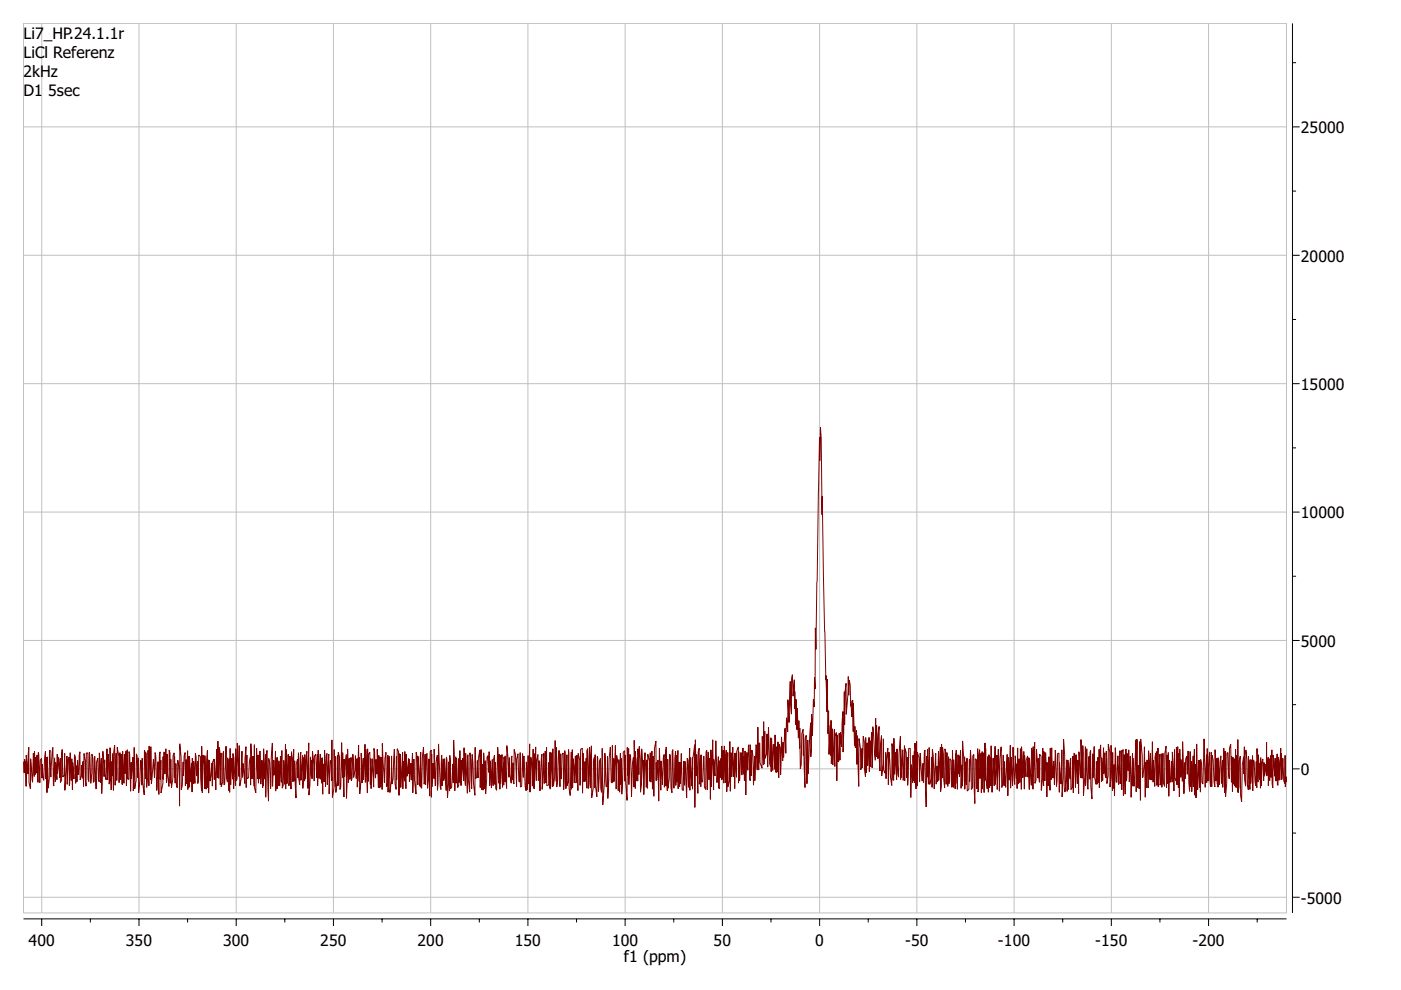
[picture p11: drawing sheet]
<svg xmlns="http://www.w3.org/2000/svg" width="297mm" height="210mm" viewBox="0 0 297 210" stroke-linecap="round" stroke-linejoin="round" font-family="sans-serif">
<g fill="none" stroke="#000" stroke-width=".21">
<path d="M274 5v188.6M274 13.3h.8M274 26.9h1.5M274 40.5h.8M274 54.1h1.5M274 67.7h.8M274 95h.8M274 81.3h1.5M274 108.6h1.5M274 122.2h.8M274 135.8h1.5M274 149.4h.8"/>
<path d="M274 176.6h.8M274 163h1.5M5 194.8h267.8M8.8 194.8v1.5M19.2 194.8v.8M29.5 194.8v1.5M39.8 194.8v.8M50.1 194.8v1.5M60.4 194.8v.8M70.7 194.8v1.5M81 194.8v.8M91.3 194.8v1.5"/>
<path d="M101.6 194.8v.8M111.9 194.8v1.5M122.2 194.8v.8M132.5 194.8v1.5M142.9 194.8v.8M153.2 194.8v1.5M163.5 194.8v.8M173.8 194.8v1.5M184.1 194.8v.8M194.4 194.8v1.5M204.7 194.8v.8M215 194.8v1.5"/>
<path d="M225.3 194.8v.8M235.6 194.8v1.5M245.9 194.8v.8M256.2 194.8v1.5M266.5 194.8v.8M274 190.2h1.5"/>
</g>
<g fill="none" stroke="#c0c0c0" stroke-width=".21">
<path d="M5 5h267.8v188.6h-267.8zM8.8 5v188.6M29.5 5v188.6M50.1 5v188.6M70.7 5v188.6M91.3 5v188.6M111.9 5v188.6M132.5 5v188.6M153.2 5v188.6M173.8 5v188.6M194.4 5v188.6M215 5v188.6"/>
<path d="M235.6 5v188.6M256.2 5v188.6M5 26.9h267.8M5 54.1h267.8M5 81.3h267.8M5 108.6h267.8M5 135.8h267.8M5 163h267.8M5 190.2h267.8"/>
</g>
<path d="M5 161.5l.1 2.4 .1-2.9 .2 3.3v-2.8l.1 5.2 .1-6.6 .3 4 .2-5.6 .1 7.4 .2 1.3 .1-6.3 .4 5 .2-6.2 .2 4.9v-5.3l.2 4.9v-3.6l.2 3.3 .2-3.8 .2 5.8v-6.4l.3 6.5 .2-4.9 .2-.3 .1 4.2 .1-3 .1 2.7 .2 .8 .3-6.2 .1 5.9 .1-4.6 .2 7.5v-7.6l.2 6.6 .2-1.9 .2-6.1 .2 5.7 .4-6.3 .2 8.2 .2-6 .1 5.1 .1-4.2 .3 3.7v-5.4l.1 4.1 .2-3.5 .2 4.4 .2-4.1v5.1l.3-.5 .1-6.5 .1 5.8 .3-.3 .1-4.7 .1 7.9 .4-7.3v6l.3-5.2 .2-.6v6.1l.1-.6 .1-6.4 .2 5.9 .1-4.6 .2 6.6v-5.8l.3 3.4 .1-5.1 .2 .5v5.6l.1-3.8 .2 3.4 .1-4.5 .2 3.1 .1-.2 .2-4.7 .1 6 .3-.9v-2.3l.2 2.8 .1-3.6 .1 5.3 .1-7 .3 1.6 .2 5.4v-7h.3l.1 5.6 .1 .4 .2-6.2 .2 6.6 .3-2.1v-4.1l.2 .8 .1 5.2 .2-.3 .1-5.2 .3 6.9 .1-5.8 .2-.7 .1 4.4 .2 .6 .1-6.2 .2 6.3 .2-5.1 .1 7.4 .2-8.9 .3 5.4 .1-3.6 .1 3.2 .2 1.1 .2-6.6 .1 6.5 .1-5.4 .2 6.4 .2-.7v-7.1l.3 9v-6l.2 3v-4.7l.3 7.8v-8l.2-1.6 .1 8.5 .2-6.8 .2 5.8 .1-7.1 .3 1.9v5.6l.2-6.3 .2 5.7 .1-5.4 .2 6.5 .1-7.2 .3 6.9 .1-6.2 .1 4.1 .2-4.8 .1 7.4 .2-7.6 .1 6.2h.2l.1-5.8 .1 .6 .2 7.8 .1-6.2 .1 3.5 .3-4.6 .1 7.2 .1-9.2 .2 8.7 .3-1.7v-5.7l.2 .4 .1 4.7 .1-4.2 .1 7.4 .4-6.9 .2 .7v4.6l.1-5.8 .2 5.3 .3 2.5v-9.4l.2 .3 .1 5.7v-5.5l.2 7.3 .2-1.8 .1-6 .2 7.5v-8.4l.3 7.1 .1-7 .1 7.9 .4-5.3 .2 4 .1-.2 .1-5.2 .1 .7 .2 7.4 .3-6.1 .2 6.9 .1-8.4 .1-.6 .1 5.9 .1-4.1v6.9l.4-1.9 .1-5.8v4.8l.2-5.8 .2 4.7 .2-5.3 .1 7.2 .1-6.1 .1 4.2 .3 2.6 .1-7.7 .1 .7 .1 6.4 .1-5.1 .2 6 .2-1.9 .1-4.8 .2-.7 .1 5.2v-4.4l.1 5.7 .2-4.2 .1 4.8 .2 .3 .1-5.8 .3 4.2 .1 5.5v-13.2l.3 2.8v6.9l.2-.8 .2-5.1 .1 3 .1-4.3 .3-.6v7l.2-5.5v5.1l.3-7v8.2l.3-7.1v6.6l.1-6.6 .2 5.5 .2-4 .1 6.1 .1-7.1 .2 5.3 .1-4.7 .2 4.7 .1-6.4 .2 .8 .1 4 .2-3.1v4.7l.2-.6v-5.4l.4 .3 .2 7.3 .1-9.5 .1 9.9 .1-8 .3 2 .1 5.1v-7l.3 7.1 .3-8.2 .1 8v-6l.1 7.1 .2-7 .1 4.4 .4-3.8 .1 4.9 .1-5.1 .3-.7v4.4l.1-4.3 .3 6.5 .1-8.7 .2 6.1 .1-7.8 .2 7.9 .1-6.5 .1 .8 .1 7.1 .2-6.8v7.2l.3-.9v-6.1l.2-.5 .1 7.1 .1-.1 .3-8.1 .1 6.8 .2 .8 .1-5.1 .2 7 .1-6.8 .1 7.1 .1-9.3 .1 7.7 .2-5.6 .2 4.4 .1-5.5 .1 7.6 .4-6.9v6.1l.1-7.8 .1 6.8 .2-.3v-7.7l.4 7.1v-6.5l.1 8.6 .3-1.6 .2-5.8 .1 5.5 .2-2.9 .3 4.2v-5.2l.2-2.6 .1 8.7 .1-6.9 .1 5 .3-.2 .2-3.2 .2-1.2v6l.1-8.8 .2 7.5 .2-4.9 .3 6.4v-8.8l.1 9.2 .2 1 .2-9.5 .2 6.5 .1-5 .1 6 .2-6v5.1l.1-6 .2 7.1 .2-5.1 .2 5.8 .1-5.8v5.3l.1-7.7 .3 6.4 .1-5.3v9.1l.3-9.9 .3 10.8 .1-9.1 .2 .9 .2 5.5 .1-6.6 .2-3.1 .1 9.2 .2-5.5 .1 3.2 .1-.2 .2-5 .1 8.5 .1-7 .2 6.6v-6.7l.3 6v-5.3l.2 5.4 .2-6.4 .2 5.6v-6.8l.1 8 .2-.5 .2-5.4 .2 5.1 .1-8.4 .1 9.4 .1-8.4 .2 7.2 .2-6.2 .1 6.7 .2-.6 .1-5.7 .2 7 .1-7.9 .2 1.5 .1 4.8 .2-6.8v6.8l.2-4.4 .3 7.9v-7.2l.3-1v4l.2-5.4v5.4l.2 1.4 .3-7v6.1l.4-5.3v7l.3-6.7 .1 5.1v-5.6l.2 5.2 .3-5.9 .1 7.9 .3-9.7v11.1l.2-2.3 .1-5.8 .2 4.2 .1-3.5 .1 3.9 .1-5.8 .3 2.9v3.4l.1-5.3 .2-.4 .3 5 .1-5 .1 6.7 .1-7.6 .2 6 .2-5.1v5.3l.2-4.4 .1 5.3 .1-5.5 .1 7.8 .1-6.5 .2 3.9 .1-6.8 .2 7.9 .2-6.7 .1-.5 .1 6.7 .3-6.5 .1 8.5 .2-7.2 .2 .2 .1 4.1 .1-8.6 .1 12.2 .3-2.1 .1-8.1 .2 8 .1-6.5v7.6l.3-2.5 .1-5.3 .1 6.4v-7.1l.3 1 .1 6.9 .2-.5 .1-9.4 .2 7.5 .1-5.4 .2 9.4 .1-8.1 .1 3.8 .3-4.7 .1 9.3 .2-10.5 .2 7.1 .2-5.1 .1 4.5 .2-4.7 .1 4.9 .1-.5 .2-5.1 .2 4.9 .3-1.6 .1-3 .1 4.9 .2-4.3 .1 6.1 .2-8.9 .3 10.3 .2-2.8 .1-5.8 .2 6.3 .2-5.3 .1 4.6 .3-7.5v8.1l.2-7 .3 9.2v-9.3l.2 6.9v-5.7l.3-.5 .1 6.8 .1-5.4 .1 6.3 .2-6.3 .3 6 .1-8.2 .3 6.3 .1-4 .2 3.1 .1-5.2 .2 8.1 .1-6.9 .2 7 .1-6.6 .1 6.3 .2-6.2 .1 6.8 .1-9.8 .4 8.4 .1-5.1 .2-1.4 .1 7.3 .3-.6v-6.1l.1 7.9 .3-7.6 .1 7.6 .3-2.6v-5.1l.1 5.9 .3-1.1 .2-6.3 .2 7.4 .2 1.2 .1-7v4.9l.1-6.6 .3 .6 .1 9.3 .1-8.8 .1 5.6 .1-5.5 .1 7.1 .4-7.5v7.8l.1-5.9 .3 4.2v-6.3l.3 7.9v-7.3l.2 4.7 .3-3.8 .1 3.3 .1-3.2v4.8l.3-3.9 .1 3.6 .3-5.8v8.5l.1-7 .2-.1 .1 4.3 .3 3.1v-8.9l.3 1.1 .1 5.8v-6l.5 6.3 .1-7.2 .1 7.5 .1 .1 .2-6.8 .2-1.8 .1 7.8 .2-.4v-6l.1 6.5 .2-6.4 .1-.3 .2 7.4 .2-2v-4.2l.2 7.9 .1-9.4 .2-.4 .1 10v-9.1l.1 6.9 .2-5 .2 3.3v-6.2l.3 7.7 .1-5 .3-1.5v7.5l.3-9.9 .3 9.1 .2 .6 .1-7.3 .1 6.5 .3-5.7 .1 4.6 .1-.5 .1-4.1 .3 6.7v-7.1l.2 .6 .1 8.1 .3-7.7 .1 6.2 .1-7.5 .1 7 .3-.3 .2-4.9 .1 4 .1-9.1 .2 10.8 .2-7.3 .2 5.7v-5.3l.2 6.2 .3-.5v-5.7v5.1l.2-6.8 .3 7.5v-5.4v4.2l.3-4.7 .2 4.9 .1-7.1 .3 8v-6.8l.4 8.5 .1-8.2 .1 5.3 .3 2.6v-8.3l.2 1.4 .2 6.2 .1-7.2 .3 6.2 .3 2.4v-10.1l.1 6.6 .2-.2 .2-3.6 .1 3.6 .1-3.9 .3-2 .1 8 .2-8.1 .2 8.5v-5.4l.2 5.5 .1-7.9 .3 7.7 .1-6 .1 7.1 .3-7.9 .1-.3 .3 3.6v-4.4l.1 7.2 .2-5.3 .2 5.8 .2-6.1 .2 5.6v-5.4l.2-1.1 .1 6.2 .1-4.7 .1 5.6 .2 .4 .2-9.2 .2 7.7 .1-6.2 .2 7.4 .1-7.2v6.1l.3-6.2 .1 6.9 .3-5.3v4.9l.1-6 .2 5.2v-5.4l.3 6.9 .1-9.1 .4 6.7 .1-4.2 .1 3.7 .3 1.8 .1-5.8 .1 5.1 .2-3.7v4.1l.2 .4v-7.3l.3 1 .2 6.9 .1-5.9 .2-1.1 .2 5.9 .2 .1 .1-6.2v7.3l.3-.2 .2-6.9 .2 5 .1-4.5 .2 6.4 .2 1 .1-6.2 .2 5.9 .2-7.2 .1 6 .2-8.5 .1 10.3 .2-7.4 .1 .9 .2 5.2 .1-7.9 .1 8.3 .1-7.4 .1 7.6 .3-8.9 .1 7.1 .1-4.1 .2-1.4 .1 5.5 .2-4.2 .2 6.4 .4-7.8v7.5l.4-7.7 .1 6.4 .2-6.9 .1 6.8 .2-7.6v8.1l.4-.1 .1-4.8 .2 5.4v-7.5l.1 7.8 .2-7.7 .2 7.2 .1-8.1 .1 8 .3-1.8 .1-7.9 .2 8.7 .1-7.2v8.4l.2-1.5 .3-6.3 .2 7.7 .1-7 .1 5.3h.1l.1-5.2 .3-.2 .1 7.8 .2-8.4 .3 8.1 .2-7.2v6.6l.3-.9v-6.8l.2 8.4 .2 1.4 .2-9.2 .1 7.8 .1-8.4 .1 8.2 .1-6.3 .3 5.2 .2-5.7 .1 5.7 .2-.4v-5.5l.2 7.5 .1-7.9 .3 1.5 .1 5.3 .1-7.6 .4-.2v9.5l.1-8.5 .2 6.1 .2-4.3 .2 4.2 .1-5 .1 6.4v-7.9l.2-.5 .1 8.5 .3-8.8v7.5l.2 1.2v-6.8l.2-2.2 .1 11.1 .3-2v-5.8l.2-.8 .1 6.4 .1-7v6.4l.4 2.5v-8.6l.3 7.5 .2-6.5 .2-.5 .1 6.3 .1 .9 .2-9.3 .1 11.9 .4-5.3v-5.6l.3 7 .2 .1 .1-6.5 .1 9 .2-8.5 .3-2.4 .2 7.4 .2 .2v-8l.1 7.8 .1-5 .1 .1 .1 4.8 .3-7.6 .1 9.2 .2-7.1 .2 1.8 .1 5.6 .1-6.5 .2 6.9 .1-8.3 .1 6.7 .1-5.7 .1 7.7 .3-8.9 .3-.3 .1 6.4v-5.5l.2 5.9 .2 3.7 .1-11.2 .1 6 .2-5.8v7.7l.2-6.4 .2 .1 .2 8.8 .2-7.1 .2-1.2 .1 6.3 .1-9.9 .2 10.2v-7.9l.2 6.3 .2-4.9 .1 4.9 .1-6.8 .1 5.4 .1-5.9 .3 2.6v7.1l.2-1.6 .1-7.6 .3 6.5 .1-4.1v7.3l.3-8.9 .2 7.4 .1-5.9 .2 6v-7.2l.4 1.6 .1 4.2 .1-6.1 .1 6.2 .2-6.5 .1 8 .2-7 .1 8.5 .2-10.2 .3-1.5v8.4l.1-3.8v3.7l.3-4.2 .2 8.7 .1-11.2 .3 8.8v-6.2l.3 5.1 .2-5.8 .2-.6 .1 6.9 .2-7.9 .1 7.7v-8.3l.3 9.2 .1-6.6v6.2l.3-2.1v-5.2l.2 .2 .2 7 .2 1v-8.8l.2-.4 .1 8.1 .2 .1 .1-6.3 .1-1.5 .1 7.2 .2-6.3v5.6l.2-6.7 .1 8.1 .1-5.7 .2 5.3 .1-5.2 .1 4.6 .1-6.4 .2 7.6 .3 .2v-6.2l.3 5.1v-5.1l.1 .5 .3 7.2 .1-8.3 .2 .4 .1 5.7 .2-8.3 .1 9v-7l.4 6.1 .1-6v6.6l.1-6.3 .4-3.1v13.3l.1-14.4 .2 7.7 .1-4.5 .3 8.2v-8.8l.2-.8 .1 7.7 .2-6.2 .1 6.7v-6.8l.1 5.6 .3 .2 .2-5.5 .2 6.6 .2 .5 .1-8 .1-.3 .2 8.3 .2-8v5.3l.1 .7 .2-4.7 .1 8.8 .1-10.5 .1 7.8 .3-9.9 .2 10.6v-6.5l.3 3.5 .2-7.4 .2 8.8 .3-5.5 .1 6.5 .1 .3 .1-5.9 .2 3.5 .1-4.1 .1 4.6v-7.1l.2 7 .2-6.1 .1 6.9 .1-7.9 .2 7.9 .2-7 .1 8.9 .2-8.4 .1 7.3 .2-1.2 .1-8.4 .1 10.6 .2-8.2 .1 5.1 .3-6.3 .1 6.3 .2-5 .1 7.5 .2-7.6 .2 5.2v-5.5l.3-.9 .1 7.6v-6.6l.2 6.2 .3-6h.1l.1 4.7 .2-5.7 .1 5.5 .1-3.7 .1 5.1 .2-6.3 .1 9.4 .3-9.1 .1 3.8 .2-5.2 .1-.2 .1 7.2 .2 .4v-7.6l.2 6.6 .1-5.5 .2 1.2 .2 6.3 .2-6.2v5.2l.3-7.6 .3 5.4 .1-9.1 .2 9.1 .1-5.7 .1-.1v4.2l.5 1.2v-6.8l.3 6.1v-9.2l.1 9 .1-6.9 .1 5.7 .3-1.1 .1-4.1 .2 7.1 .1-8.5 .3 7.8 .2 .5v-6.1l.1 7.2 .1-7 .2 6.8 .1-5.5 .2-.1 .1 5.3 .1-7.3 .2 7.9v-5.4l.1 5.4h.2l.1-6.4 .2 7.6 .1-7.1 .2 .8 .1 5.7 .2-8.1 .2 5.1 .2-4v3.3l.3-6.2 .2 5.3 .2-7.5 .2 2.9 .1-6.8 .2 4.9 .2-8.7 .1 4.5 .2 2.4v-7.6l.2-.8 .1 4.6 .3-3.5 .1 6.1v-3.6l.2 7 .1-5.3 .2 6.4v-4.6l.3 6.4 .1-3.7 .1 5.9 .1-4.3 .1 8.6 .2-.9 .1-6.5 .3-1v5.6l.1-4.5 .3 11.3v-10.4l.2-.7 .2 10.3 .2-9.3v7.2l.6-10.9v7.3l.1-1.9 .1-7.2 .2 4.6 .2-7.8 .1 1.7 .1-6.3 .1 2.5 .1-13 .1 4.6 .5-33.6 .3-11.4v5l.2-7.1 .1 2.3 .7 41 .5 17 .1-6.9 .2 11.6 .1-4.9 .1 9.3 .2-6.3 .1 6.5 .1-7.5 .1 9.2 .2-7.4 .1 7.7 .3-7.6 .1 7.9v-6.4l.3-.8 .1 10.3 .1-9.8 .2 5.8 .2-.3v-5.8l.2 5.7 .1-6 .2 3.2 .3-7.5v8.6l.3-12.8 .1 7 .1-7.1 .2-1.7v6.6l.4-4.6 .1-3.5v4l.1-3.2 .3 1 .1 4.5v-1.2l.2 3.5 .2-3.5 .1 6.6v-6l.3 8.9 .1-4 .1 4.6 .2-3.7v7.2l.2-6.1 .3 10.7v-10.1l.3 2 .1 4.6 .1-.4 .2-4.1v4.1l.2-6.7 .3 1.2v5.8l.2 1.6v-8.3l.2 7.5 .1-5.9 .1-.5 .1 4.9 .3-6.1v7.3l.2-6.6v5.6l.3-7.4 .1 7.6 .1-8.7 .6 7.1 .1-8.9 .1 8.2v-6.7l.3 7.1 .1-5.3 .2-1.6 .2 9.5 .1-6 .2-1.5v8.5l.3-2.5 .1-5.4v6.7l.4 .6 .1-4.4 .1 5.6 .1-4 .2-2.5 .2 7.8 .1-6.9 .3 5.3 .3 1.7v-8.9l.2 7.7 .2 .2v-9l.2 7.7 .2-4.7 .2 5.9 .1-6.6 .3 6 .1-4.9 .3-3.8v9.2l.1-6.4v6l.4-5.9 .1 6.4 .3-7.3v7.5l.1-6.9 .2 .9 .1 5.3 .2-4.4v6l.2-7.8h.4l.1 10.4 .2-7 .2 3.9 .1-5.9 .2 5.4 .1-6.2 .1 6.7v-8.5l.2 9.8 .1-10.1 .1 9.5 .1-7.2 .3 1.1 .2 5.2 .1-6.1 .5 5.9 .1-3.8 .1 4.1 .2-6.5 .1-.4 .3 12.1 .1-10.8 .1 4.5 .1-5.9 .1 7.4 .2-7.8 .1 7.8 .3-1.1 .2-4.7v6.4l.1-8 .2 1.3 .2 7.1 .3-7.6 .1 6.6 .2-3.9 .1 3.4 .2-6.5v6.2l.4-7.1v9.4l.2-1v-9l.2 7.2v-6.5l.2 1.4 .1 5.2 .2 2v-8.3l.2 .6 .1 6.9 .2-6.7 .2 7.1 .1-6.3 .1 5.8 .2-.6v-4.7l.3 .3 .1 5.7 .1-.3v-7.5l.2 7.8 .1-5.8 .3 6.1 .1-7.4v6.4l.1-7.2 .3 8.3 .1-7.3 .1 4.1 .2-3.9v4.5l.2-5.6 .2 8.1 .1-5 .1 4.5 .1-9.6 .4 8.7v-5.3l.1 6.8 .2-5.8 .1 4.9 .1-5.7 .1 7 .3-.4 .1-6.3 .1 4.7 .2-6.6 .1 8.3 .3-.4v-6.8l.3-.2 .2 10.4 .1-9.5 .2 .2 .1 6.1 .2-8.5v9.2l.2-.3v-7.4l.2-1.3 .1 6.2 .2-5.4 .1 8.4 .1-8.8 .1 8 .2-7.7 .2 8.4 .1-10.5 .1 7.9 .1-6.7 .1 6.7 .2 1.8 .1-6.8 .1 7.6 .2-8 .1 7 .1-6.5 .1 6.1 .1-8.5 .2 9.9 .2-7.3 .3 5.9 .2-8.4v8.1l.4-6.2v7.3l.3-8.5 .2 8.9 .1-7 .3-2.5 .1 8.7 .2-.6 .1-6.3 .2 6.5 .1-5.1 .2 5.4 .3-6.9 .2 8.7 .1-8.1 .2 4.8 .2-7.4 .1 9.1 .1-6.6 .3 6.1 .1-8.2 .2 7.1 .1 .8 .2-6.1 .2 4.8v-3.1l.1 5.3 .2-8.6 .1 7.6 .2-5.3 .1 5 .1-7.2 .2 8.7 .1-9.1 .2 6.6 .3-5.6 .1 8v-7.2l.3 4.6 .1-3.5 .3-.9v4.5l.1-4.2 .2 6.8 .1-6.7 .4 5.8v-7.9l.3 2.4v6.3l.1-9v6.4l.3-7.3v8.7l.3-.6v-6.6l.4 6.1v-4.2l.3 5.1v-6l.3 .4 .1 7.3 .2-2.5 .1-6.5 .2 8 .1-7.2 .1 6.2 .2-6 .3 9.4v-7.4l.2 5.1 .2-6.3 .2 7.2 .1-9 .1 6.8 .2-6.9 .2 6.5 .2-3.7 .2 5.1 .1-7.4 .3 7.7 .2-6.9 .3-.1 .1 8.3v-6.4l.4 4.6 .1-7.2 .1 9.9 .3-4.1v-8.1l.2 3.3 .1 7.9 .4-6.8 .1 6.7 .1-6.7 .1 6.3 .1-5.8 .3 3.6 .1-4.5 .1 6.7 .2-.4 .1-6.7 .2 7.8 .1-8.4 .1 .1 .2 7.2 .1-7 .3 6.1 .1-5 .2 7.2v-8.9l.4 5.6 .1-8.2 .2 8.2 .2-6.9 .1 1.6v9l.3-4.2 .1-6.2 .1 8.2 .2-7.7 .3 8.5 .2-6.9 .1 4.8 .1-5.6 .1-.5 .1 7.6 .2 2.7 .1-9.6 .1 5.1 .3-6.6 .1 6.7 .3 1.3v-4.8l.2 4.8 .2-5.7 .2 5.4v-7.1l.1 8.1v-5.9l.2-3.2 .2 7.9 .1-5.1 .2 4.8 .2-7v5.6l.2-4.5 .1 4.8 .2 .5 .1-5.7 .1 6.9 .2-1.6 .1-6.7 .3 1.7v7.4l.2-1.9 .1-7 .3 9.6v-8.1l.1 7.7 .2-5.1 .1 6.7 .2-10.3 .1 7.2 .2 .2 .3-5.6 .1 6 .3-7.2v7.1l.2-2.1 .1-5v8.4l.1-8.2 .2-.4 .1 9.8 .2-8.7 .2 8.4 .1-9.6 .1 6.8 .1-.4 .1-5.4 .2 3.6 .1-4.4 .1 6.8 .3-5.5 .1 8.7 .3-9.3 .1 7v-6l.2 6 .4-9.9 .1 11.1 .2-11.2 .1 10.4 .1-4.9 .2 5.1 .1-10.1 .2 12.5v-13l.4 3.4v4.8l.2-.2 .2-2.9v-3.5l.2 10.7 .1-7.4 .1 5.4 .2-5.9v5.7l.3 .2v-7.8l.3 6.1 .1-5.6 .1 5.6h.2l.1-8 .2 8.5v-4.6l.3 5.5 .1-6.2 .2-.9 .1 6.9 .1-7.2v7.2l.2-7.9 .1 8.2 .3-6.9v6.6l.2-.6 .1-6.1 .1 7.1 .3-7.2 .1 6.3 .2 .7 .1-7 .2-1.5 .1 8.9 .1-7 .1 6.1 .2-6.6 .1 9.2 .2-7.6 .1 4.7 .2-1.1 .1-3.4 .1 4.5 .1-6.5 .3 8.3 .1-8.8 .1 6 .3 .7v-7.2l.1 8 .2-8.1 .1 8.7 .2-7.3 .1 9.3v-10.2l.2 6 .1-3.8 .3 4.7v-8.4l.3 11 .2-6.7 .1 3.5 .1-4.1 .2-.7 .1 3.9 .2-5 .3 8.6 .1-8.5 .1 7.5 .2-5.4 .1 6.5 .3-7.6v6.5l.2-8 .1 9.8 .2-6.6 .1 7.2 .1-11.5 .2 9.7 .3-6.3 .1 6 .1-5.8 .1 6.6 .1-6.9 .2 1v3.9l.2 .3 .3-9.6 .2 10.3 .3-6.9v6l.2-7.3 .1 6.9 .4-6.2 .2 7.4 .1-7.3 .1 7.3 .1-6.7 .2 1 .2 4.6 .2 1.2v-8l.2 6.6 .1-4.7 .2 5.5v-5.4l.1 6 .1-6.2 .3 5.7v-4.7l.2-1.4 .2 5.8 .2-4.9 .1 5.7 .2-8.3 .1 9.4 .2-8.8v9.7l.3-2.8v-6.4l.2-.1 .3 5.5 .1-6.4 .2-.9 .2 8v-5.4l.2 7.5 .1-7.3 .2 5.7 .2-5.4v5.8l.2-7.8 .1 8.1 .1-6.9 .2 7.7v-11l.1 11.3 .2-1.3 .1-5.5 .2-1v8.3l.2 1.4 .2-7.9 .3-1.6v3.6l.1-5.8 .1 7 .2 1.4v-7.7l.3 2 .1 5.2 .2 1.2v-7l.3 7 .1-6.3v5l.2-5 .2 5 .1-5.9v7.5l.1-6.6 .2 .3 .3 5.2 .1-5.1 .2 5.5v-8.3l.2 7.1 .1-5.8 .3 5.3v-3.5l.1 5.3 .1-6.5 .2 6v-4.8l.2-.9 .2 4.7 .1-3.9 .1 2.9 .2-2.5 .2 2.2v-6.9l.1 7.1 .3-3.9v6l.2-5.8 .1 4.8 .2-5.4 .1 4.6 .2-5.8v7.2l.2 .9 .1-7 .3 4.5 .1-3.8 .1 4.8 .3-5.8v6.5l.2 .2v-5.9l.2 .7v4.1l.3-6.7 .1 6.6 .1-5.6 .1 5.6 .2-4.5 .2 4.8 .2 .5 .1-6v6.8l.2-2.2 .1 1.1" fill="none" stroke="#800000" stroke-width=".21"/>
<g font-size="4">
<text x="5" y="8.3">Li7</text>
<text x="9.3" y="8.3">_HP.24.1.1r</text>
<text x="5" y="12.4">LiC</text>
<text x="5" y="16.4">2kHz</text>
<text x="9.5" y="12.4">l Referenz</text>
<text x="5" y="20.5">D1</text>
<text x="10.2" y="20.5">5sec</text>
<text x="275.8" y="28.2">25000</text>
<text x="275.8" y="55.5">20000</text>
<text x="275.8" y="82.7">15000</text>
<text x="275.8" y="109.9">10000</text>
<text x="275.8" y="137.1">5000</text>
<text x="275.8" y="164.4">0</text>
<text x="275.8" y="191.6">-5000</text>
<text x="6.1" y="200.6">400</text>
<text x="26.7" y="200.6">350</text>
<text x="47.3" y="200.6">300</text>
<text x="67.9" y="200.6">250</text>
<text x="88.5" y="200.6">200</text>
<text x="109.1" y="200.6">150</text>
<text x="129.8" y="200.6">100</text>
<text x="132.3" y="204">f1 (ppm)</text>
<text x="151.3" y="200.6">50</text>
<text x="172.8" y="200.6">0</text>
<text x="191.9" y="200.6">-50</text>
<text x="211.6" y="200.6">-100</text>
<text x="232.2" y="200.6">-150</text>
<text x="252.8" y="200.6">-200</text>
</g>
</svg>
